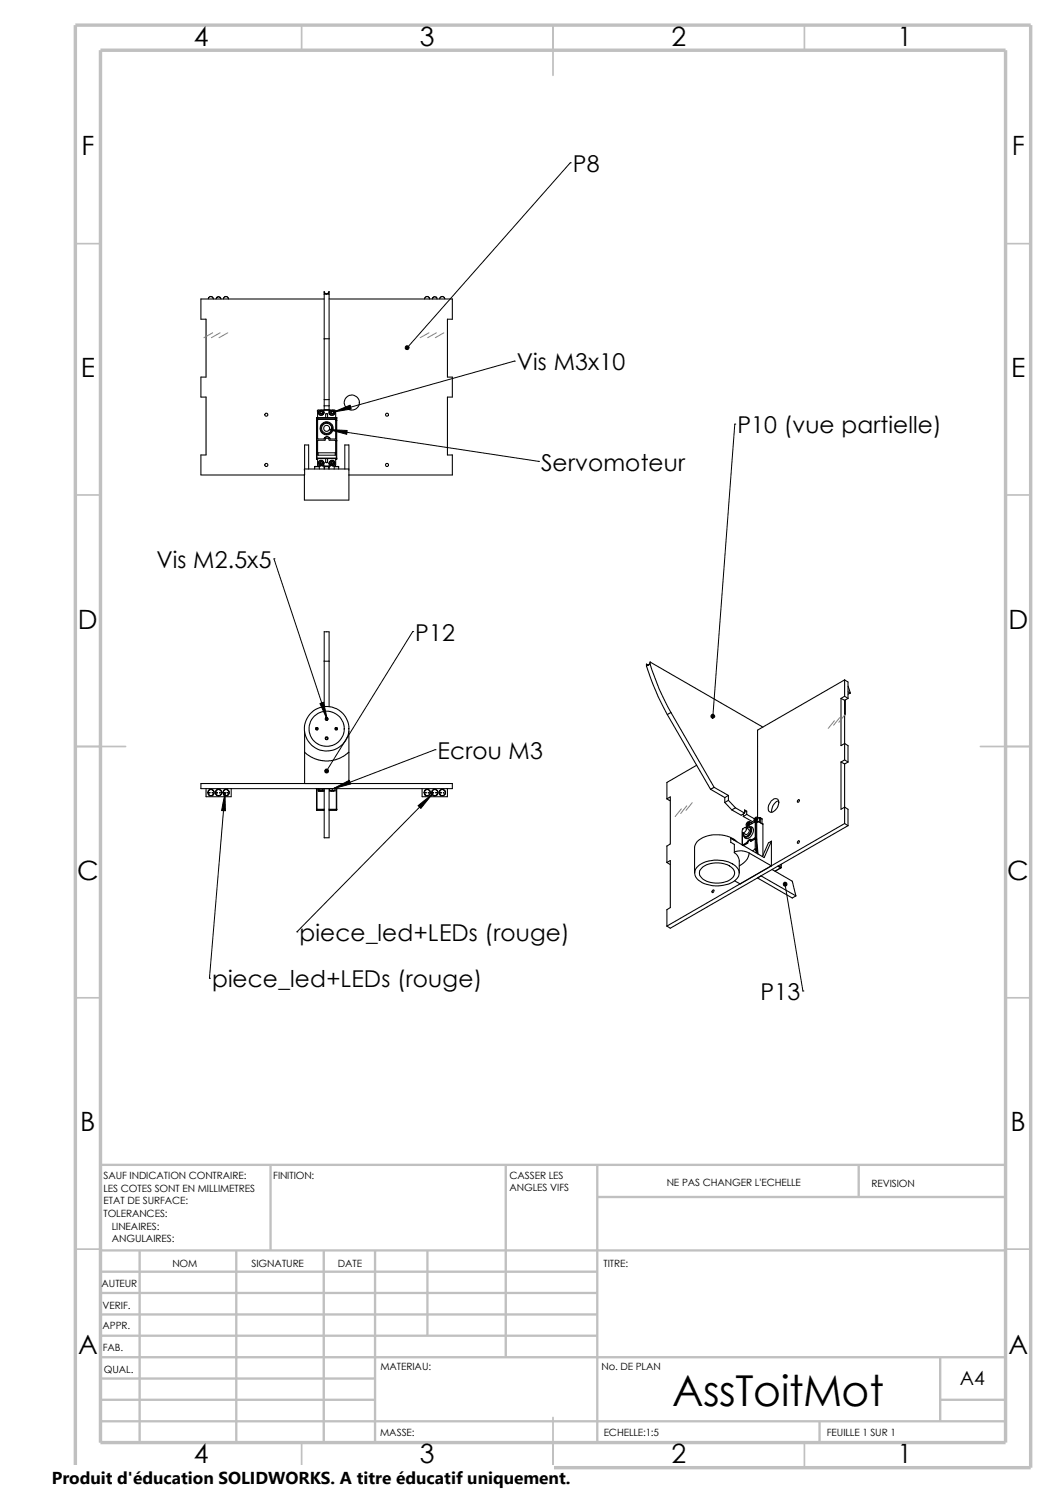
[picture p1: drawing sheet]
<svg xmlns="http://www.w3.org/2000/svg" width="210mm" height="297mm" viewBox="0 0 210 297" stroke-linecap="round" stroke-linejoin="round" font-family="sans-serif">
<g fill="none" stroke="#c0c0c0" stroke-width=".34">
<path d="M60 5v5M110 5v10M160 5v5M15 48.5h5M200 48.5h5M15 98.5h5M200 98.5h5M15 148.5h10M195 148.5h10M15 198.5h5M200 198.5h5M15 248.5h5"/>
<path d="M200 248.5h5M60 287v5M110 282v10M160 287v5"/>
</g>
<g fill="none" stroke="#c0c0c0" stroke-width=".47">
<path d="M53.8 231.7v17.1M100.6 231.7v38.3M118.8 231.7v55.3M118.8 238.1h81.2M170.8 231.7v6.4M200 231.7h-180v55.3M20 253h98.8M20 248.8h180M20 257.2h98.8M27.8 248.8v38.2M47 248.8v38.2M64.4 248.8v38.2"/>
<path d="M74.6 248.8v38.2M85 248.8v16.9M20 278.5h54.6M20 274.2h54.6M20 270h180M20 265.7h98.8M20 261.5h98.8M187 270v12.7M187 278.5h13M20 282.7h180M163 282.7v4.3"/>
</g>
<path d="M15 5h190v287h-190zM20 10h180v277h-180z" fill="none" stroke="#c0c0c0" stroke-width=".68" stroke-linecap="butt"/>
<g fill="none" stroke="#000" stroke-width=".21">
<path d="M41.4 59.4l.3-.3 .3-.1 .2 .1 .3 .4M43 59.5l.2-.4 .2-.1 .3 .1 .2 .4M44.5 59.5v-.3l.4-.2 .3 .1 .3 .4M64.5 58.5v8.9M64.5 58.5h.9M64.5 59.5h-24.5v4h1v11.5h-1v4h1v11.5h-1v4h20.5M65 58.5l.2-.1 .2-.4v.5M65 58.5l-.4-.2-.1-.3v.5M65.4 59.5h24.6v4h-1v11.5h1v4h-1v11.5h1v4h-20.6M65.4 58.5v8.9M84.5 59.5v-.3l.4-.2 .3 .1 .3 .4M86 59.5l.2-.4 .2-.1 .3 .1 .3 .4"/>
<path d="M87.5 59.5v-.3l.4-.2 .3 .1 .3 .4M64.5 67.4v14.2M64.5 67.4h.9M64.5 79.5h.9M65.4 67.4v14.2M60.6 94.5h.1M60.5 93.5h.1M60.5 93.3h8.9M61.4 93.3v-4.8h-.8l-.1 11h8.9v-11h-.8v4.8M62.6 92.8h.9M62.6 92.8v.5M62.9 87.7h.1"/>
<path d="M63 83.1h.1M63 83.6h.1M63 87.7h.2M63 83.6h.2M63 83.1v8M63 91.1h3.9M63 91.2h3.9M63 87.7h.1M63 91.1v.1M63.2 87.7v2.9M63.2 91.2v1.4l.2 .1 .3-.1M63.2 81.8v1.3"/>
<path d="M63.2 91.4h-.3v-8.3h4.1v8.3h-.2M63.2 90v.1M63.2 83.4h3.5M63.2 83.3v.1M63.2 90.1v.5M63.2 83.3h3.5M63.2 90.6h3.5M63.2 90.1h3.5M63.2 83.4v.1M63.2 83.3v4h1.2l.2-.3 .3-.1 .5 .1 .3 .3h1.1l-.1-4M63.5 92.8v.5M63.5 92.8h-.9"/>
<path d="M63.6 81.6h-.4l-.1 .2M63.6 91.9l.3-.1 .2 .1v.3l-.2 .2-.3-.2zM63.6 82l.3-.2 .2 .2v.3l-.2 .1-.3-.1zM63.7 92.6h.1M64.2 81.7l1.5-.1-.2 .1-.1 .5 .4 .4M64.3 81.7l.1 .5-.3 .3M64.5 92.7v.6M64.5 80.7h.9M64.5 81.5h.9M64.5 92.9h.1M64.5 92.8h.9M64.5 92.8v.5"/>
<path d="M64.8 91.2l.1 .8 .3-.1v-.7M64.8 83.1v-.8h.2h.2v.8M65.4 92.8h-.9M65.4 92.8v.5M65.4 92.9h.1M65.4 92.1v.2M65.4 92.7v.6M65.5 91.9l-.1 .4 .3 .4h-1.5l.2-.4v-.4M65.8 82l.3-.2 .2 .2v.3l-.2 .1-.3-.1zM65.8 91.9l.3-.1 .2 .1v.3l-.2 .2-.3-.2zM66.3 81.6h.2M66.5 92.8h.9"/>
<path d="M66.5 92.8v.5M66.5 81.6l.3 .2v1.3M66.7 83.3v.1M66.7 90.1v.5M66.7 83.4l.1 .1M66.8 90l-.1 .1M66.8 87.7l-.1 2.9M66.8 91.2v1.3l-.3 .2-.2-.1M66.8 87.7h.1M66.8 83.6h.1M66.8 87.7l-1.4-.2a.4 .4 0 0 0-.4-.3 .4 .4 0 0 0-.4 .4l-1.4 .1M66.9 91.1v.1"/>
<path d="M66.9 83.1v8M66.9 87.7h.1M66.9 83.6h.1M66.9 83.1l.1 .1zM66.9 83.1h.1M67.4 92.8v.5M67.4 92.8h-.9M69.4 93.5h.1M69.4 94.5h.1M64.5 131.5v-5.8h.9v5.8M64.5 131.5v9.1M64.5 131.5h.9"/>
<path d="M65.4 131.5v9.1M128.6 132.1l.1 .3 .2-.1M128.6 132.1l.3 .2M128.6 132.1v.4M128.6 132.5a55.3 55.3 0 0 0 4.1 9.7M128.9 132.3l-.3 .2M129.3 132.1a46.2 46.2 0 0 0 4.1 9.6M129.3 131.7l-.4 .6M129.3 131.7v.4M129.3 131.7l22.4 13M129.3 132.1l-.4 .2M167.3 138.9v9.4l.7-.4 .7 .4v3.3"/>
<path d="M167.3 138.9l.7 .4M168 135.3v3.2M168 135.3l-17.3 9.9v17.4M168 138.5l-.7 .4M168 135.3l.7 .4v3.2M168 138.5l.7 .4M168 139.3v11.9M168.1 139.3v2.9M168.7 137.6l.4 .3M168.7 136.5l.4 1.4M168.7 138.9l-.7 .4M169.1 137.9l-.4 .2"/>
<path d="M40 155.9h50v1h-50zM41 156.9v1.6h5v-1.6M41.4 157.3l.4-.2 .5 .1 .2 .3-.1 .6-.3 .2-.6-.1zM41.4 157.5v.4M41.7 157.6v.1zM42.2 157.6l.1 .1zM43 157.5v.4M43 157.3l.3-.2 .6 .1 .2 .3-.2 .6-.3 .2-.5-.1zM43.1 157.6l.1 .1zM43.7 157.6l.1 .1zM44.4 157.5v.4M44.4 157.3l.4-.2 .5 .1 .3 .3-.2 .6-.3 .2-.6-.1z"/>
<path d="M44.7 157.6v.1zM45.2 157.6l.1 .1zM60.6 149.6l1.4 1.1 1.3 .5 1.3 .2 1.2-.1 1.4-.3 1.3-.6 .9-.8M60.6 145.5v10.4M62.9 156.9l.1 4.3M63 156.9v4.1M63.3 157.3l.1 .1M63.3 157.4h.1M63.3 156.9v.1M63.4 157.4h.4M63.5 157.3l-.1 .1M63.5 157.3l.3 .1"/>
<path d="M63.5 157v.3M63.6 157.4h.5M63.8 157.4h.5M64.1 157.3l-.3 .1M64.1 157v.3M64.1 157.3l.2 .1M64.3 157.4h.2M64.4 156.9v.1M64.5 157.3l-.2 .1M64.5 157h-1.3v.3M64.5 156.9v9.8h.9v-9.8M65.5 156.9h.6"/>
<path d="M65.5 156.9v.5h1.1v-.5M65.5 156.9h.1M65.5 157.3h1.1M65.8 157.4h.5M66.1 156.9h.5M66.1 156.9v.4M66.6 156.9h.1M66.9 156.9v4.1M67 156.9l-.1 4.3M69.4 149.6v6.3M69.4 145.5v4.1M83.9 156.9v1.6h5.1v-1.6"/>
<path d="M84.5 157.3l.3-.2 .5 .1 .3 .3-.2 .6-.3 .2-.6-.1zM84.5 157.5v.4M84.7 157.6l.1 .1zM85.2 157.6l.1 .1zM86 157.5v.4M86 157.3l.3-.2 .6 .1 .2 .3-.1 .5-.4 .3-.5-.1zM86.1 157.6l.1 .1zM86.7 157.6l.1 .1zM87.5 157.5v.4M87.5 157.3l.3-.2 .5 .1 .3 .3-.1 .5-.4 .3-.6-.1zM87.6 157.6l.2 .1zM88.2 157.6l.1 .1z"/>
<path d="M132.6 158.9l.7-.4v9.4l-.7 .4v3.3M132.6 158.9l.7 .4M132.7 142.2l8.6 14.8M133.4 141.7l8.6 14.9M133.4 141.7l-.7 .5M138.6 152.2l-6 3.5v3.2M141.3 157l2.8 1.7M142 156.6l2.9 1.6M142 156.6l-.7 .4M144.1 159.6l1.4 1.5M144.1 158.7v.9M144.9 159.2l1.4 1.5"/>
<path d="M144.9 158.2v1M144.9 158.2l-.8 .5M144.9 159.2l-.8 .4M153.4 159.3l.3-.2a.71 .71 0 0 1 .9-.1 .71 .71 0 0 1 .3 .9 1.95 1.95 0 0 1-1.7 1.7 1.12 1.12 0 0 1-.1-1.7zM154.9 159.3a2.1 2.1 0 0 0-1.4 2.3M158.6 159.3l.3-.3a.26 .26 0 0 1 0 .4 .26 .26 0 0 1-.3 .1zM167.3 151.6v9.4l.7-.4 .7 .4v3.3M167.3 151.6l.7 .4M168 152v11.8M168 151.2l-.7 .4M168 151.2l.7 .4M168.1 142.2h.1"/>
<path d="M168.7 151.6l-.7 .4M63 161.1v.1M63 161h1.5M63 161.1h1.5M63 161.2h1.5M63 161v.1M65.4 161h1.5M65.4 161.1h1.5M65.4 161.2h1.5M66.9 161v.1M66.9 161.1v.1M132.6 171.6l.7-.4v9.4l-.7 .4v3.2"/>
<path d="M132.6 171.6l.7 .4M138.6 172.6a6.1 6.1 0 0 1 8 .1 1.79 1.79 0 0 1-.8 2.7 6.4 6.4 0 0 1-7.2-.6l-.4-.9v-.7zM139.8 172.5a5.1 5.1 0 0 1 5.9 .2 1.42 1.42 0 0 1-.6 2.4 4.9 4.9 0 0 1-5.8-.7l-.2-.6a1.3 1.3 0 0 1 .7-1.3zM141.8 177a.26 .26 0 0 1 .2 .4 .26 .26 0 0 1-.4 .1zM145.3 166.8v.8l.7 .4v1.6M145.3 166.8l.7 .4M145.3 166.8l.8 .4M145.5 161.1l1.9 1.1 .7-.4M146 169.6l.6 .6 .4 .9v2.6M146 169.6a2.66 2.66 0 0 1 3 .1M146 167.2l6 3.4 1.4-3.3M146.3 160.7l1.8 1.1"/>
<path d="M146.3 160.7l-.8 .4M146.6 167.5a6.4 6.4 0 0 0-7.9-.1l-.4 .6-.2 .6v5.1M147.6 165.6v2.5M147.7 168.1h.1M147.7 165.6v2.5h.1M147.8 168.1h.1M147.8 164.9l-.1 .2M147.8 164.8l.4-.2a.63 .63 0 0 1 .1 .7 .63 .63 0 0 1-.6 .4l-.1-.3zM147.8 161.9v.5M147.8 162.4l1.8 1M148.3 164.6l.6 .4a.66 .66 0 0 1-.6 1l-.6-.3M148.5 164.7a.62 .62 0 0 1 .9-.1 .62 .62 0 0 1 0 .9 1.14 1.14 0 0 1-1.4 1l-.1-.8"/>
<path d="M148.5 164.4h.1M148.5 162l1.8 1.1M148.5 161.4v.6M148.5 161.4l-.4-.3v.7M148.5 162l-.7 .4M148.5 161.4l-.4 .2M148.5 164.7a.5 .5 0 0 1 .7-.1 .5 .5 0 0 1 .1 .7 1.09 1.09 0 0 1-1.3 1l-.1-.5M148.5 163.9v.2h.3M148.5 163.9l.3 .1M148.5 167.6l-.8 .5M148.5 167.6h.2M148.7 167.6l-.9 .5"/>
<path d="M148.7 163.7l-.2 .2M148.7 163.7h.2v.2l-.2 .2M148.7 163.7l.2 .1M148.7 163.5l.2-.1a.48 .48 0 0 1 .1 .6 .48 .48 0 0 1-.6 .3v-.4zM148.8 163.9v.2v-.1M148.8 163.9v.1M148.9 163.8l-.1 .1M149 169.7l4.4 2.6M149 169.7a3.6 3.6 0 0 1-2 2.6M149.1 164.5a.8 .8 0 0 1 .8 .4 .8 .8 0 0 1-.2 .9 1.12 1.12 0 0 1-1.6 .9l-.1-.3M149.1 164.6l.1 .1a1.11 1.11 0 0 1 0 1.2 1.11 1.11 0 0 1-1.1 .5M149.2 167.2l.2 .1"/>
<path d="M149.4 167h-.3l-.4 .6M149.4 167.1a.57 .57 0 0 0-.6 0 .57 .57 0 0 0-.3 .5M149.4 163.7l-.3-.3 .1 .3-.2 .5M149.4 163.7l.2 .2M149.4 163.7l.2 .1M149.5 163.7h.1M150 162.9l.4-.3a.49 .49 0 0 1 .2 .6 .49 .49 0 0 1-.6 .2zM150.1 163.5h.1M150.1 163v.2h.2M150.1 163l.2 .1M150.2 163.5h.1M150.2 163.5l.3 .1"/>
<path d="M150.2 169l.3 .5M150.2 169l-.6 .2M150.2 166.7l-.8 .4M150.2 163.5l-1.9 1.1M150.2 166.7v.1M150.2 166.9l.1 .1M150.2 168.8l.3 .6M150.2 163.5v3.1M150.2 166.9v1.9M150.2 166.6l.1 .1M150.2 163.5l.2 .1M150.2 166.9l-.9 .5-.1-.2h-.2l-.3 .5-.8 .5"/>
<path d="M150.2 168.8v.2M150.2 166.6v.1M150.2 166.8l-.8 .3M150.3 162.8l-.2 .2M150.3 162.8h.2l-.2 .4M150.3 163.1v.1M150.3 163.7v3M150.3 162.8l.2 .1M150.3 167l.2 2.4M150.3 167h.1M150.3 166.7l-.1 .1M150.4 166.9h.1"/>
<path d="M150.4 163l-.1 .2M150.4 163.7h.1M150.4 163l.1-.1zM150.4 166.9l.3 2.9M150.4 163l-.1 .1M150.4 166.9l-.1 .1M150.4 163.7v3.2M150.4 163.7h-.1M150.4 163.6l-.1 .1M150.4 163.6l.1 .1M150.4 163.6v.1M150.5 163.6h-.1"/>
<path d="M150.5 169.5l-.2 .1M150.5 163l-1.1 .7M150.5 169.4v.1M150.5 166.9l.2 3M150.5 163.7v3.2M150.7 174.7l.6-.5 7 4-.7 .4zM150.7 163.4h.1M150.7 163.4l-.3 .2M150.7 163.4l-.2 .2M150.8 163.4h.1M150.8 163.4l.9 .6-.9-.6M150.8 163.4l-.3 .3"/>
<path d="M150.9 163.5l.2-.6-.5-.3 .1 .4-.5 .5M151.2 162.6l.4 .3M151.2 162.7v1M151.2 162.7l.4 .2M151.2 162.7h-.3M151.6 162.9v1M151.7 163.9v6.4M153.4 167.3v5M153.4 172.3l-6.2 3.6-1.1-.7M153.4 167.3l-.6 .4-1.2 2.7M153.5 173l4.1 2.3 .7 2.9M154.7 172.3l.6 .3"/>
<path d="M154.8 172.3l.5 .3M155.3 172.6v.1M155.3 172.6l-1.2 .7 1.2-.6M155.3 172.6h.1M155.3 172v.6M155.4 171.9l-.1 .7M158.6 167.4l.3-.2a.26 .26 0 0 1 0 .4 .26 .26 0 0 1-.3 0zM168 163.8l-35.4 20.4M168 163.8l.7 .5M168.7 164.3l-35.4 20.4-.7-.5"/>
<circle cx="53" cy="82.5" r=".29"/>
<circle cx="53" cy="92.5" r=".3"/>
<circle cx="63.9" cy="92.1" r=".25"/>
<circle cx="63.9" cy="82.1" r=".48"/>
<circle cx="63.9" cy="92.1" r=".48"/>
<circle cx="63.9" cy="92.1" r=".56"/>
<circle cx="63.9" cy="82.1" r=".26"/>
<circle cx="63.9" cy="82.1" r=".54"/>
<circle cx="65" cy="85.2" r="1.3"/>
<circle cx="65" cy="85.2" r="1"/>
<circle cx="65" cy="85.2" r="1.16"/>
<circle cx="65" cy="85.2" r=".6"/>
<circle cx="66.1" cy="82.1" r=".48"/>
<circle cx="66.1" cy="92.1" r=".48"/>
<circle cx="66.1" cy="92.1" r=".25"/>
<circle cx="66.1" cy="82.1" r=".24"/>
<circle cx="66.1" cy="92.1" r=".56"/>
<circle cx="66.1" cy="82.1" r=".54"/>
<circle cx="70" cy="80.1" r="1.51"/>
<circle cx="77" cy="82.5" r=".3"/>
<circle cx="77" cy="92.5" r=".3"/>
<circle cx="42" cy="157.7" r=".64"/>
<circle cx="43.5" cy="157.7" r=".63"/>
<circle cx="45" cy="157.7" r=".64"/>
<circle cx="63" cy="145" r=".24"/>
<circle cx="63" cy="145" r=".19"/>
<circle cx="65" cy="145" r="3.5"/>
<circle cx="65" cy="145" r="4.4"/>
<circle cx="65" cy="146.9" r=".19"/>
<circle cx="65" cy="143" r=".19"/>
<circle cx="65" cy="143" r=".27"/>
<circle cx="65" cy="146.9" r=".27"/>
<circle cx="66.9" cy="145" r=".24"/>
<circle cx="66.9" cy="145" r=".18"/>
<circle cx="85" cy="157.7" r=".64"/>
<circle cx="86.5" cy="157.7" r=".64"/>
<circle cx="88" cy="157.7" r=".63"/>
</g>
<path d="M42.3 66.2l-1.7 1M43.8 66.2l-1.8 1M45.3 66.2l-1.7 1M85.3 66.2l-1.7 1M86.8 66.2l-1.8 1M88.3 66.2l-1.7 1M137.7 159.7l-1.3 1.5M165.9 143.4l-1.2 1.5M167 142.7l-1.2 1.6M168.1 142.2l-1.3 1.5M135.5 160.9l-1.2 1.5M136.6 160.3l-1.2 1.5" fill="none" stroke="#808080" stroke-width=".2"/>
<g fill="none" stroke="#000" stroke-width=".2">
<path d="M113.4 32.4h.1M113.4 32.4l-32.4 36.8M102.3 71.8h.1M102.3 71.8l-36 10.2M65.5 85.5l41.6 6.3M107.1 91.8h.1M146.1 84.4h.1M146.1 84.4l-4.3 58.1M54.5 111.2h.1M54.5 111.2l10.6 32M82.1 125.6h.1M82.1 125.6l-17.2 27.8"/>
<path d="M44.7 157.7l-3 36.9M85.9 158l-26.8 27.4M86.5 149.1h.1M86.5 149.1l-20.2 7.8M156.1 175.9l3.6 21.2M41.7 194.6h.1M59.1 185.4h.1M159.7 197.1h.1"/>
</g>
<g fill="#000" stroke="#000" stroke-width=".2">
<path d="M65.5 85.5l3.5 .1v.8zM66.3 82l3.3-1.4 .2 .8zM44.7 157.7l.1 3.6-.7-.1zM63.6 140l.7-.3 .8 3.5zM66.3 156.9l3.2-1.7 .3 .8zM83.1 160.3l2.8-2.3-2.2 2.8z"/>
<path d="M80.8 68.8a.38 .38 0 0 1 .6 .4 .38 .38 0 0 1-.7 .2l.3-.2-.3 .2-.1-.1v-.3z" fill-rule="evenodd"/>
<path d="M64.7 153.1a.38 .38 0 0 1 .6 .3 .38 .38 0 0 1-.5 .3l.1-.3-.1 .3-.2-.1v-.3z" fill-rule="evenodd"/>
<path d="M141.5 142.2a.38 .38 0 0 1 .6 .2 .38 .38 0 0 1-.4 .5l.1-.4-.1 .4-.3-.3z" fill-rule="evenodd"/>
<path d="M155.8 175.7l.3-.2v.4v-.4a.39 .39 0 0 1 .4 .4 .39 .39 0 0 1-.5 .4 .39 .39 0 0 1-.2-.6z" fill-rule="evenodd"/>
</g>
<path d="M10.3 291.5h99.8v5.5h-99.8z" fill="#fff"/>
<text font-size="8.5" x="133.6" y="279.7">AssToitMot</text>
<g font-size="5.3">
<text x="38.5" y="9.1">4</text>
<text x="83.5" y="9.1">3</text>
<text x="133.5" y="9.1">2</text>
<text x="178.5" y="9.1">1</text>
<text x="16.2" y="30.8">F</text>
<text x="201.2" y="30.8">F</text>
<text x="16" y="75.1">E</text>
<text x="201.1" y="75.1">E</text>
<text x="15.5" y="125.1">D</text>
<text x="200.6" y="125.1">D</text>
<text x="15.3" y="175.1">C</text>
<text x="200.3" y="175.1">C</text>
<text x="16" y="225.1">B</text>
<text x="201" y="225.1">B</text>
<text x="15.5" y="269.3">A</text>
<text x="200.5" y="269.3">A</text>
<text x="38.5" y="291.1">4</text>
<text x="83.5" y="291.1">3</text>
<text x="133.5" y="291.1">2</text>
<text x="178.5" y="291.1">1</text>
</g>
<g font-size="4.6">
<text x="113.9" y="34.2">P8</text>
<text x="102.8" y="73.7">Vis M3x10</text>
<text x="146.6" y="86.2">P10 (vue partielle)</text>
<text x="107.6" y="93.6">Servomoteur</text>
<text x="31.1" y="113">Vis M2.5x5</text>
<text x="82.6" y="127.5">P12</text>
<text x="87" y="151">Ecrou M3</text>
<text x="59.6" y="187.2">piece_led+LEDs (rouge)</text>
<text x="42.2" y="196.4">piece_led+LEDs (rouge)</text>
<text x="151.3" y="199">P13</text>
</g>
<text font-size="3.9" x="190.9" y="275.5">A4</text>
<text font-size="3.4" x="10.3" y="295.2">Produit d'éducation SOLIDWORKS. A titre éducatif uniquement.</text>
<g font-size="2">
<text x="20.6" y="234.6">SAUF INDICATION CONTRAIRE:</text>
<text x="20.6" y="237.1">LES COTES SONT EN MILLIMETRES</text>
<text x="20.6" y="239.6">ETAT DE SURFACE:</text>
<text x="54.4" y="234.6">FINITION:</text>
<text x="101.3" y="237">ANGLES VIFS</text>
<text x="101.3" y="234.5">CASSER LES</text>
<text x="132.6" y="236">NE PAS CHANGER L'ECHELLE</text>
<text x="173.3" y="236.2">REVISION</text>
<text x="20.6" y="242.1">TOLERANCES:</text>
<text x="22.2" y="244.6">LINEAIRES:</text>
<text x="22.2" y="247.1">ANGULAIRES:</text>
<text x="50" y="252">SIGNATURE</text>
<text x="67.2" y="252">DATE</text>
<text x="120" y="252">TITRE:</text>
<text x="20.2" y="256.1">AUTEUR</text>
<text x="34.3" y="252.1">NOM</text>
<text x="20.4" y="260.4">VERIF.</text>
<text x="20.4" y="264.5">APPR.</text>
<text x="20.4" y="268.8">FAB.</text>
<text x="20.7" y="273.2">QUAL.</text>
<text x="75.6" y="272.5">MATERIAU:</text>
<text x="119.6" y="272.5">No. DE PLAN</text>
<text x="75.6" y="285.6">MASSE:</text>
<text x="120.1" y="285.6">ECHELLE:1:5</text>
<text x="164.5" y="285.6">FEUILLE 1 SUR 1</text>
</g>
</svg>
